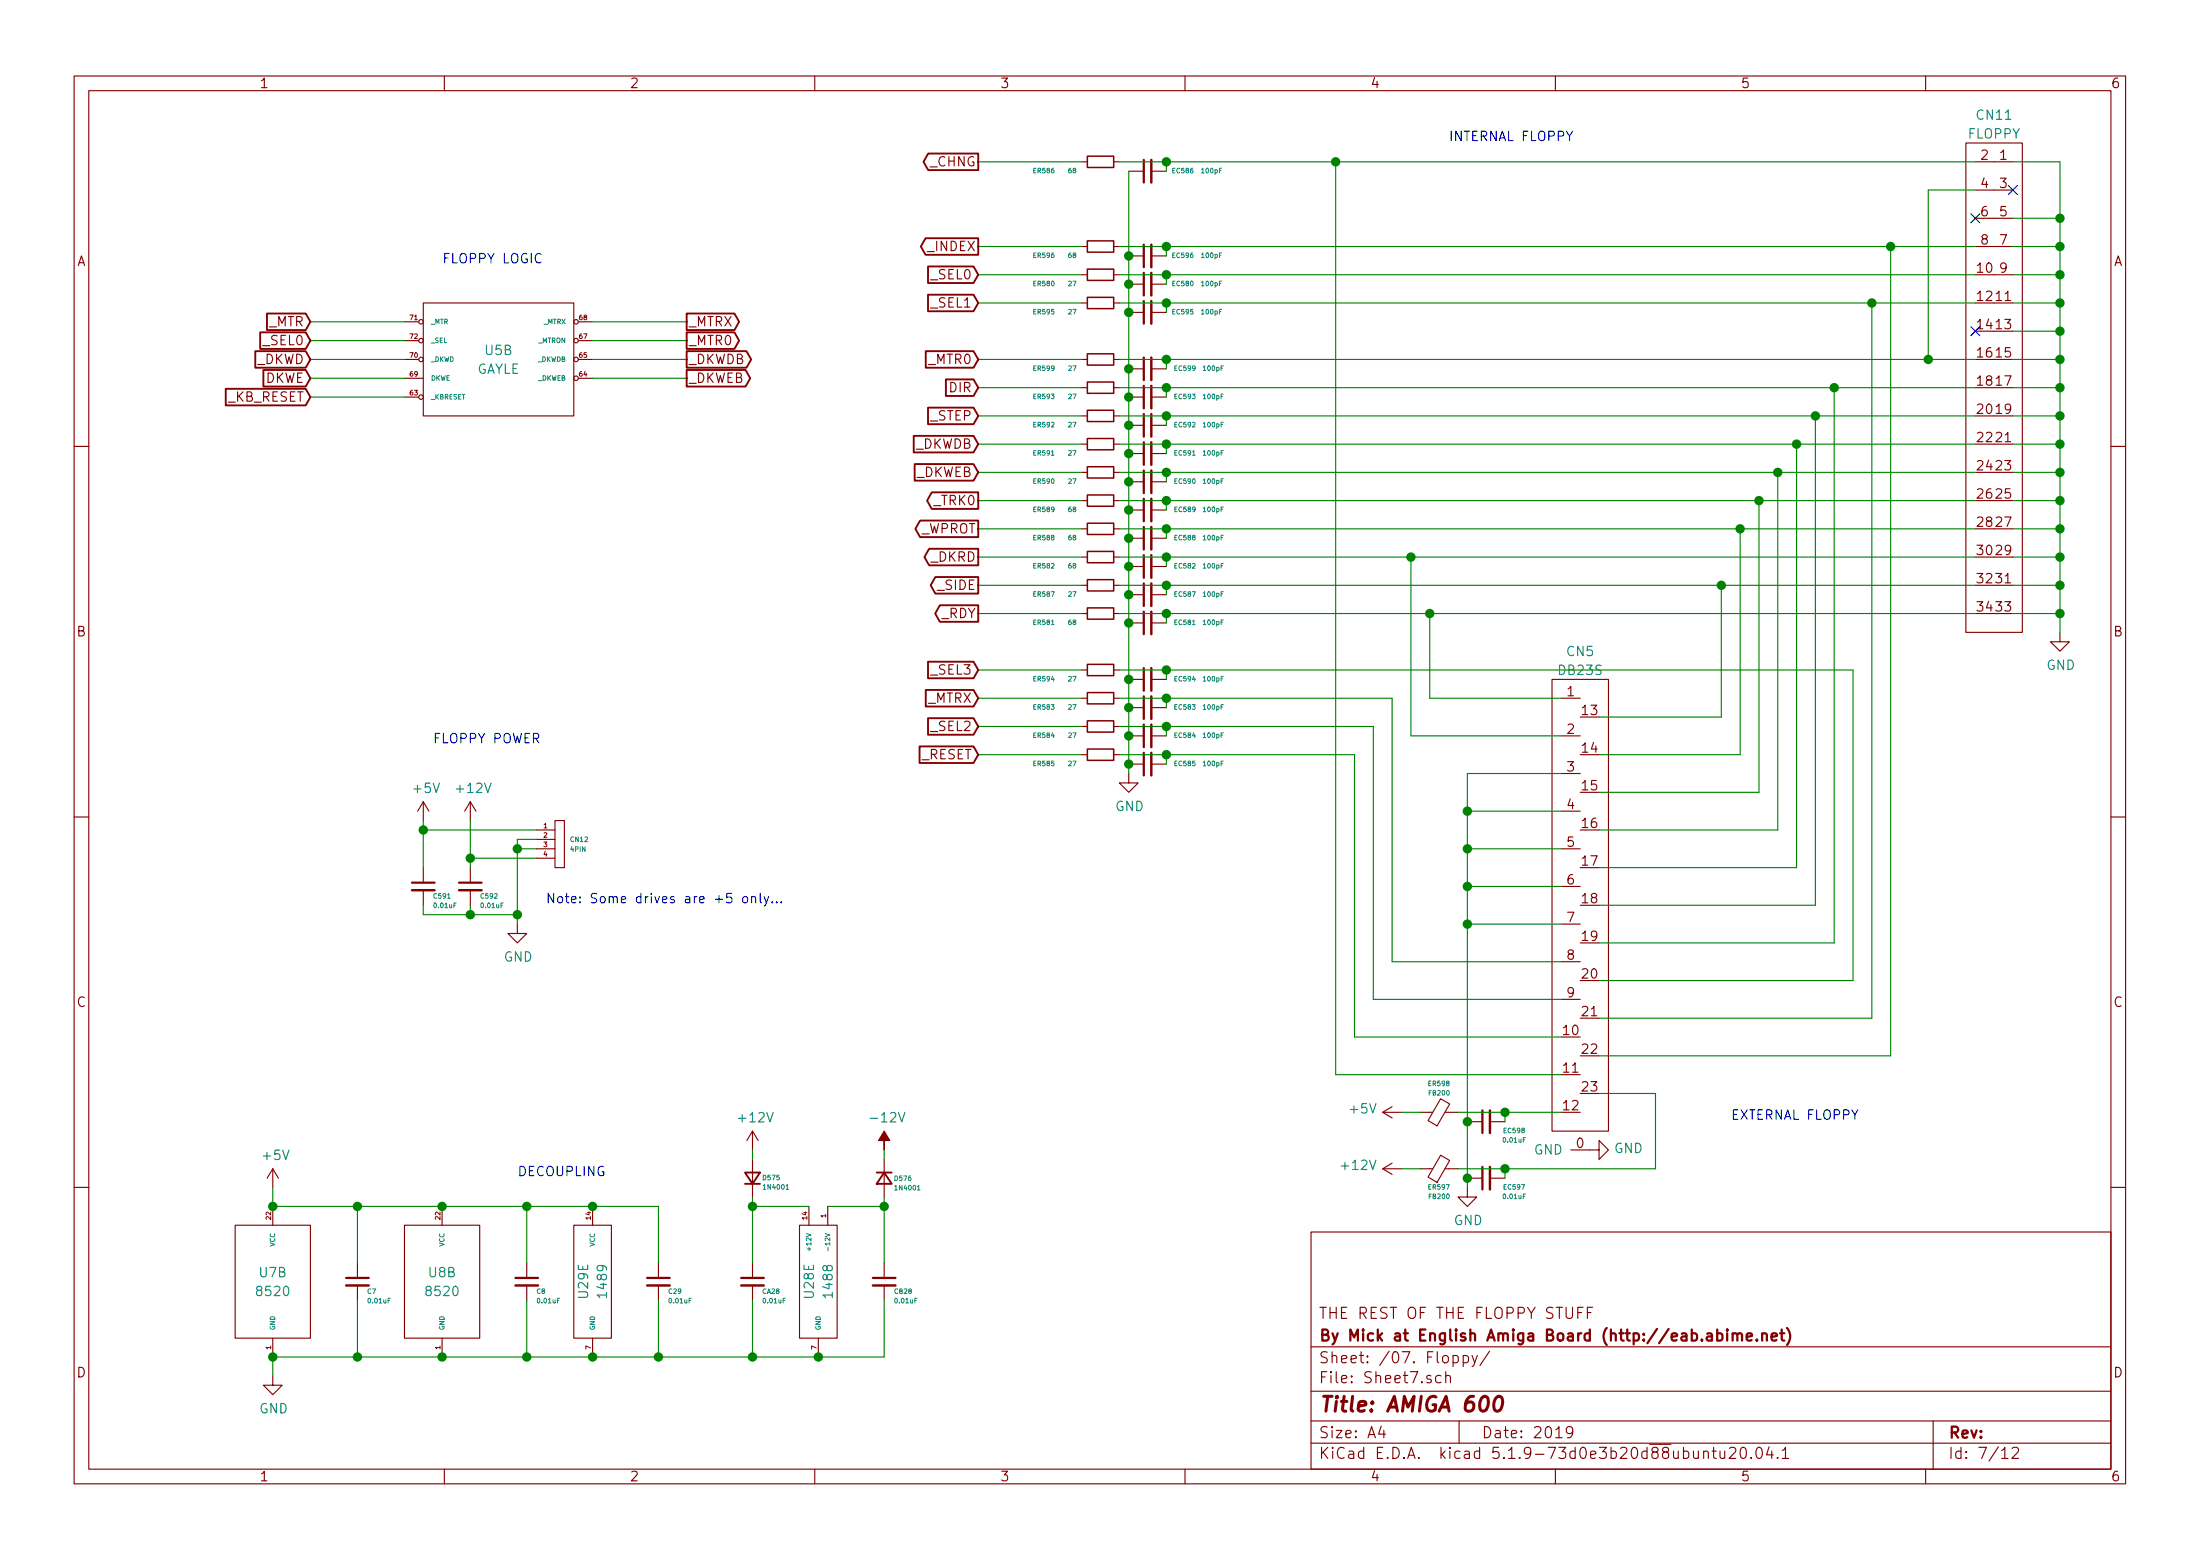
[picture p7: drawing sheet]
<svg xmlns="http://www.w3.org/2000/svg" width="297mm" height="210mm" viewBox="0 0 297 210" stroke-linecap="round" stroke-linejoin="round" font-family="sans-serif">
<g fill="none" stroke="#840000" stroke-width=".15">
<path d="M10 10.3h277v189.9h-277zM12 12.2h273v186.1h-273zM60 10.3v1.9M110 10.3v1.9M160 10.3v1.9M210 10.3v1.9M260 10.3v1.9M265.4 19.3h7.6v66h-7.6zM146 21.8h.8M146 33.3h.8M146 37.1h.8M150.4 21.8h.7"/>
<path d="M150.4 33.3h.7M150.4 37.1h.7M152.4 34.5h2M152.4 23.1h2M152.4 38.3h2M155.4 34.5h2.1M155.4 23.1h2.1M155.4 38.3h2.1M266.7 25.6h5.1M266.7 21.8h5.1M266.7 29.5h5.1M266.7 33.3h5.1"/>
<path d="M269.2 37.1h2.6M54.6 53.6h1.9M54.6 51h2.5M54.6 48.5h1.9M54.6 46h1.9M54.6 43.4h1.9M57.1 40.9h20.4v15.2h-20.4zM78.1 51h1.9M78.1 48.5h1.9M78.1 46h1.9M78.1 43.4h1.9M146 48.5h.8"/>
<path d="M146 52.3h.8M146 56.1h.8M146 59.9h.8M146 40.9h.8M150.4 48.5h.7M150.4 52.3h.7M150.4 56.1h.7M150.4 59.9h.7M150.4 40.9h.7M152.4 49.8h2M152.4 53.6h2M152.4 57.4h2"/>
<path d="M152.4 42.2h2M155.4 49.8h2.1M155.4 53.6h2.1M155.4 57.4h2.1M155.4 42.2h2.1M10 60.2h2M146 79h.8M146 71.4h.8M146 75.2h.8M146 63.7h.8M146 67.6h.8M150.4 79h.7"/>
<path d="M150.4 71.4h.7M150.4 75.2h.7M150.4 63.7h.7M150.4 67.6h.7M152.4 61.2h2M152.4 65h2M152.4 68.8h2M152.4 72.6h2M152.4 76.4h2M155.4 61.2h2.1M155.4 65h2.1M155.4 68.8h2.1"/>
<path d="M155.4 72.6h2.1M155.4 76.4h2.1M285 60.2h2M146 94.2h.8M146 90.4h.8M146 98h.8M146 82.8h.8M150.4 94.2h.7M150.4 90.4h.7M150.4 98h.7M150.4 82.8h.7M152.4 84.1h2"/>
<path d="M152.4 99.3h2M152.4 80.3h2M152.4 95.5h2M152.4 91.7h2M155.4 84.1h2.1M155.4 99.3h2.1M155.4 80.3h2.1M155.4 95.5h2.1M155.4 91.7h2.1M209.5 91.7h7.7v60.9h-7.7zM210.8 94.2h2.6M210.8 99.3h2.6"/>
<path d="M278.1 85.3v1.3h1.3l-1.3 1.3-1.2-1.3h1.2M10 110.3h2M57.1 108.2v2.5M57.1 117.1v2M57.1 108.2l-.7 1.3M57.1 108.2l.8 1.3M63.5 108.2v2.5M63.5 117.1v2M63.5 108.2l-.8 1.3M63.5 108.2l.8 1.3M72.4 112h2.5M72.4 113.3h2.5"/>
<path d="M72.4 114.5h2.5M72.4 115.8h2.5M74.9 110.7h1.3v6.4h-1.3zM146 101.8h.8M150.4 101.8h.7M152.4 104.4v1.3h1.3l-1.3 1.2-1.3-1.2h1.3M152.4 103.1h2M155.4 103.1h2.1M210.8 114.5h2.6M210.8 104.4h2.6M210.8 109.5h2.6M210.8 119.6h2.6"/>
<path d="M285 110.3h2M57.1 120.1v2.1M63.5 120.1v2.1M69.8 124.7v1.3h1.3l-1.3 1.2-1.2-1.2h1.2M210.8 124.7h2.6M210.8 129.8h2.6M210.8 134.9h2.6M36.8 157.7v2.6M36.8 157.7l-.7 1.3M36.8 157.7l.8 1.3M101.6 152.6v2.6M101.6 156.5v5"/>
<path d="M101.6 152.6l-.8 1.3M101.6 152.6l.8 1.3M119.4 156.5v5M186.7 150.1h2.5M186.7 157.7l1.3 .8M186.7 157.7h2.5M186.7 150.1l1.3 .8M188 157l-1.3 .7M188 149.3l-1.3 .8M191.8 150.1h1.6M191.8 157.7h1.6M194.5 148.3l1.2 .7-1.7 2.9-1.2-.7z"/>
<path d="M194.5 155.9l1.2 .7-1.7 3-1.2-.8zM195.1 150.1h1.7M195.1 157.7h1.7M198.1 151.4h2.1M198.1 159h2.1M201.2 151.4h2M201.2 159h2M212.1 155.2h3.8v-1.3l1.3 1.3-1.3 1.3v-1.3M10 160.2h2M31.7 165.3h10.2v15.3h-10.2zM36.8 162.8v2.5M48.3 170.4v2.1"/>
<path d="M48.3 173.5v2M54.6 165.3h10.2v15.3h-10.2zM59.7 162.8v2.5M71.1 170.4v2.1M71.1 173.5v2M77.5 165.3h5v15.3h-5zM80 162.8v2.5M88.9 170.4v2.1M88.9 173.5v2M101.6 170.4v2.1M101.6 173.5v2M107.9 165.3h5.1v15.3h-5.1z"/>
<path d="M109.2 162.8v2.5M111.8 162.8v2.5M119.4 170.4v2.1M119.4 173.5v2M177 166.3h108v32h-108zM198.1 160.3v1.2h1.3l-1.3 1.3-1.3-1.3h1.3M213 177.1h.5M213.7 176.4h-.7v1.5M214.3 177.1h.5M215 176.4h-.7v1.5M285 160.2h2M36.8 185.7v1.2h1.3l-1.3 1.3-1.2-1.3h1.2"/>
<path d="M36.8 180.6v2.5M59.7 180.6v2.5M60 198.3v1.9M80 180.6v2.5M110 198.3v1.9M110.5 180.6v2.5M160 198.3v1.9M177 194.8h108M177 191.8h108M177 187.8h108M177 181.8h108M186.5 192.5l-.4 1h1"/>
<path d="M186.8 193v1M194.6 185.7a.48 .48 0 0 0-.8 .2v.4a.48 .48 0 0 0 .8 .2M195.2 185.7a.38 .38 0 0 1 .6 .1v.8M195.2 185.1v1.5M196.2 183a.48 .48 0 0 1 .6 .1l.1 .1-.1 .6a.48 .48 0 0 1-.6 0M197 191.8v3M197.6 183a.5 .5 0 0 1 .6 .1l.1 .5a.47 .47 0 0 1-.6 .3l-.1-.1M197.6 182.9v1.5M198.8 182.9l.3 1M199.5 182.9l-.5 1.4-.2 .1M201.1 182.3l-1.3 2M210 198.3v1.9"/>
<path d="M210.1 194h.8M212.3 193.2l-.2 .3h-.3l-.3-.3v-.4l.1-.2 .5-.1 .2 .2a1.19 1.19 0 0 1-.2 1.2l-.5 .1M230 196a.38 .38 0 0 1 .7 0v.8M230 195.8v1M231.2 195.8h.5M231.4 195.3v1.3v.1l.3 .1M232.2 195.8l.1 .9a.4 .4 0 0 0 .6 0M232.9 195.8v1M233.5 195.5l.2-.2 .5 .1a.4 .4 0 0 1 .1 .6l-.8 .8h.9M235.2 195.4a.37 .37 0 0 1 .5 .2l.1 .3a.72 .72 0 0 1-.4 .9l-.3-.1a1.26 1.26 0 0 1 .1-1.3zM236.4 196.7v.1v-.1v.1M237.3 195.4a.36 .36 0 0 1 .6 .2 .77 .77 0 0 1-.5 1.2 1 1 0 0 1-.1-1.4z"/>
<path d="M238.9 195.2l-.4 1.1h.9M239.2 195.8v1M240 196.7h.1l-.1 .1-.1-.1h.1v.1M240.6 195.8l.3-.3 .2-.2v1.5M240.6 196.8h.9M260 198.3v1.9M261 191.8v6.5M270.3 195.8l.3-.3 .1-.2v1.5M270.3 196.8h.8M271.7 195.5l.2-.2 .5 .1a.4 .4 0 0 1 .1 .6l-.9 .8h.9"/>
<circle cx="56.8" cy="48.5" r=".3"/>
<circle cx="56.8" cy="46" r=".3"/>
<circle cx="56.8" cy="53.6" r=".3"/>
<circle cx="56.8" cy="43.4" r=".3"/>
<circle cx="77.8" cy="46" r=".3"/>
<circle cx="77.8" cy="48.5" r=".3"/>
<circle cx="77.8" cy="51" r=".3"/>
<circle cx="77.8" cy="43.4" r=".3"/>
</g>
<path d="M202 188.6a.46 .46 0 0 1 .5-.2 .46 .46 0 0 1 .3 .4 1.3 1.3 0 0 1-.5 1.6 .45 .45 0 0 1-.6-.3 1.62 1.62 0 0 1 .3-1.5z" fill="none" stroke="#840000" stroke-width=".41"/>
<g fill="none" stroke="#840000" stroke-width=".3">
<path d="M154.4 21.6v3M154.4 33v3.1M154.4 36.8v3.1M154.4 40.6v3.1M154.4 48.3v3M154.4 52.1v3M154.4 55.9v3M154.4 59.7v3M154.4 63.5v3M154.4 67.3v3.1M154.4 71.1v3.1M154.4 74.9v3.1"/>
<path d="M154.4 78.7v3.1M154.4 82.5v3.1M154.4 90.2v3M154.4 94v3M154.4 97.8v3M55.6 119.1h3.1M62 119.1h3M154.4 101.6v3M200.2 149.9v3M200.2 157.5v3M46.7 172.5h3.1M69.6 172.5h3"/>
<path d="M87.4 172.5h3M100.1 172.5h3M117.9 172.5h3M233.2 179.4v.2l.1-.1-.1-.1v.2M233.2 179.9v1M233.9 179.9v1M237.9 179.9v1M240.3 179.9h.6M240.6 179.4v1.3l.2 .2h.1M241.3 179.2a1.71 1.71 0 0 1 0 2.3M231.9 180a.48 .48 0 0 1 .6 .1l.1 .1-.1 .6a.48 .48 0 0 1-.6 0M233.9 180.1a.38 .38 0 0 1 .7 0v.8"/>
<path d="M234.6 180.1l.2-.2 .3 .1 .1 .9M235.8 180.4l.8-.1-.1-.3-.4-.1-.3 .2 .1 .7 .2 .1 .4-.1M237.2 180.8h.1l-.1 .1-.1-.1h.1v.1M237.9 180.1a.38 .38 0 0 1 .7 0v.8M239.2 180.4l.7-.1v-.3l-.5-.1-.2 .2 .1 .7 .1 .1 .5-.1"/>
</g>
<g fill="none" stroke="#840000" stroke-width=".33">
<path d="M155.4 21.6v3M155.4 33v3.1M155.4 36.8v3.1M155.4 40.6v3.1M155.4 48.3v3M155.4 52.1v3M155.4 55.9v3M155.4 59.7v3M155.4 63.5v3M155.4 67.3v3.1M155.4 71.1v3.1M155.4 74.9v3.1"/>
<path d="M155.4 78.7v3.1M155.4 82.5v3.1M155.4 90.2v3M155.4 94v3M155.4 97.8v3M155.4 101.6v3M55.6 120.1h3.1M62 120.1h3M201.2 149.9v3M201.2 157.5v3M46.7 173.5h3.1M69.6 173.5h3"/>
<path d="M87.4 173.5h3M100.1 173.5h3M117.9 173.5h3"/>
</g>
<g fill="none" stroke="#840000" stroke-width=".25">
<path d="M125 32.2h7.1v2.2h-7.1l-.7-1.1zM125.3 36h6.1l.7 1.1-.7 1.1h-6.1zM125.3 39.8h6.1l.7 1.1-.7 1.1h-6.1zM125.3 20.7h6.8v2.3h-6.8l-.6-1.2zM30.5 52.5h10.8l.6 1.1-.6 1.1h-10.8zM34.5 47.4h6.8l.6 1.1-.6 1.1h-6.8zM35.1 44.9h6.2l.6 1.1-.6 1.1h-6.2zM35.6 49.9h5.7l.6 1.1-.6 1.2h-5.7zM36 42.3h5.3l.6 1.1-.6 1.1h-5.3zM92.7 47.4h8.1l.6 1.1-.6 1.1h-8.1zM92.7 49.9h8l.6 1.1-.6 1.2h-8zM92.7 44.9h6.5l.6 1.1-.6 1.1h-6.5z"/>
<path d="M92.7 42.3h6.5l.6 1.1-.6 1.1h-6.5zM123.4 58.8h8l.7 1.1-.7 1.2h-8zM125 47.4h6.4l.7 1.1-.7 1.1h-6.4zM125.3 55h6.1l.7 1.1-.7 1.1h-6.1zM127.7 51.2h3.7l.7 1.1-.7 1.1h-3.7zM123.5 62.6h7.9l.7 1.1-.7 1.2h-7.9zM124.2 70.3h7.9v2.2h-7.9l-.6-1.1zM125.5 74.1h6.6v2.2h-6.6l-.7-1.1zM125.8 66.4h6.3v2.3h-6.3l-.6-1.1zM126.3 77.9h5.8v2.2h-5.8l-.6-1.1zM125 93.1h6.4l.7 1.1-.7 1.1h-6.4zM125.3 96.9h6.1l.7 1.1-.7 1.2h-6.1z"/>
<path d="M125.3 89.3h6.1l.7 1.1-.7 1.1h-6.1zM126.9 81.7h5.2v2.2h-5.2l-.6-1.1zM124.2 100.7h7.2l.7 1.1-.7 1.2h-7.2zM100.6 158.2h2l-1 1.6zM100.6 159.8h2M118.4 158.2h2M119.4 158.2l1 1.6h-2z"/>
</g>
<path d="M106.1 160.5h.4M109.2 168.3v.5M111.8 168.3v.5M123.9 160.6h.3" fill="none" stroke="#008484" stroke-width=".14"/>
<path d="M119.4 152.6l.7 1.3h-.7v1.3v-1.3h-.8z" fill="#840000" stroke="#840000" stroke-width=".15"/>
<g fill="none" stroke="#840000" stroke-width=".2">
<path d="M146.8 21.1h3.6v1.5h-3.6zM146.8 32.5h3.6v1.5h-3.6zM146.8 36.3h3.6v1.5h-3.6zM146.8 51.6h3.6v1.5h-3.6zM146.8 55.4h3.6v1.5h-3.6zM146.8 59.2h3.6v1.5h-3.6zM146.8 40.1h3.6v1.6h-3.6zM146.8 47.7h3.6v1.6h-3.6zM146.8 78.2h3.6v1.6h-3.6zM146.8 70.6h3.6v1.5h-3.6zM146.8 74.4h3.6v1.5h-3.6zM146.8 63h3.6v1.5h-3.6z"/>
<path d="M146.8 66.8h3.6v1.5h-3.6zM146.8 89.7h3.6v1.5h-3.6zM146.8 93.5h3.6v1.5h-3.6zM146.8 97.3h3.6v1.5h-3.6zM146.8 82h3.6v1.6h-3.6zM146.8 101.1h3.6v1.5h-3.6z"/>
</g>
<g fill="none" stroke="#008400" stroke-width=".15">
<path d="M132.1 37.1h13.9M132.1 33.3h13.9M132.1 21.8h13.9M151.1 37.1h115.6M151.1 33.3h115.6M151.1 21.8h115.6M152.4 23.1v81.3M157.5 21.8v1.3M157.5 33.3v1.2M157.5 37.1v1.2M180.3 21.8v123.2h30.5M255.3 33.3v109.2h-39.4"/>
<path d="M266.7 25.6h-6.4v22.9M271.8 37.1h6.3M271.8 33.3h6.3M271.8 21.8h6.3v63.5M271.8 29.5h6.3M41.9 48.5h12.7M41.9 53.6h12.7M41.9 43.4h12.7M41.9 46h12.7M41.9 51h12.7M80 48.5h12.7M80 43.4h12.7"/>
<path d="M80 46h12.7M80 51h12.7M132.1 48.5h13.9M132.1 52.3h13.9M132.1 40.9h13.9M132.1 56.1h13.9M132.1 59.9h13.9M151.1 48.5h115.6M151.1 52.3h115.6M151.1 40.9h115.6M151.1 56.1h115.6M151.1 59.9h115.6"/>
<path d="M157.5 40.9v1.3M157.5 48.5v1.3M157.5 52.3v1.3M157.5 56.1v1.3M157.5 59.9v1.3M242.6 59.9v57.2h-26.7M245.1 56.1v66.1h-29.2M247.6 52.3v74.9h-31.7M252.7 40.9v96.5h-36.8M271.8 48.5h6.3M271.8 52.3h6.3M271.8 40.9h6.3"/>
<path d="M271.8 56.1h6.3M271.8 59.9h6.3M271.8 44.7h6.3M132.1 79h13.9M132.1 75.2h13.9M132.1 63.7h13.9M132.1 67.6h13.9M132.1 71.4h13.9M151.1 79h115.6M151.1 75.2h115.6M151.1 63.7h115.6M151.1 67.6h115.6"/>
<path d="M151.1 71.4h115.6M157.5 63.7v1.3M157.5 67.6v1.2M157.5 71.4v1.2M157.5 75.2v1.2M157.5 79v1.3M190.5 75.2v24.1h20.3M232.4 79v17.8h-16.5M234.9 71.4v30.4h-19M237.5 67.6v39.3h-21.6M240 63.7v48.3h-24.1M271.8 79h6.3"/>
<path d="M271.8 75.2h6.3M271.8 63.7h6.3M271.8 67.6h6.3M271.8 71.4h6.3M132.1 82.8h13.9M132.1 94.2h13.9M132.1 90.4h13.9M132.1 98h13.9M151.1 90.4h99.1v41.9h-34.3M151.1 82.8h115.6M151.1 98h34.3v36.9h25.4M151.1 94.2h36.9v35.6h22.8"/>
<path d="M157.5 82.8v1.3M157.5 90.4v1.3M157.5 94.2v1.3M157.5 98v1.3M193 82.8v11.4h17.8M271.8 82.8h6.3M57.1 112h15.3M57.1 110.7v6.4M63.5 115.8h8.9M63.5 110.7v6.4M69.8 114.5h2.6M72.4 113.3h-2.6v11.4"/>
<path d="M132.1 101.8h13.9M151.1 101.8h31.8v38.1h27.9M157.5 101.8v1.3M198.1 119.6h12.7M198.1 114.5h12.7M198.1 109.5h12.7M210.8 104.4h-12.7v55.9M57.1 122.2v1.2h12.7M63.5 122.2v1.2M198.1 124.7h12.7M101.6 155.2v1.3M119.4 155.2v1.3"/>
<path d="M189.2 157.7h2.6M189.2 150.1h2.6M196.8 150.1h14M203.2 150.1v1.3M203.2 157.7v1.3M215.9 147.6h7.6v10.1h-26.7M36.8 160.3v2.5h52.1v7.6M48.3 162.8v7.6M48.3 175.5v7.6M71.1 162.8v7.6M71.1 175.5v7.6M88.9 175.5v7.6"/>
<path d="M101.6 162.8h7.6M101.6 161.5v8.9M101.6 175.5v7.6M111.8 162.8h7.6M119.4 161.5v8.9M119.4 175.5v7.6h-82.6v2.6"/>
</g>
<path d="M100.3 121.1l.2-.1 .4 .1v.5l-.1 .2h-.3l-.2-.1zM101.5 121.1a.31 .31 0 0 1 .5 .1v.6M101.5 121v.8M102.6 120.6v1.1l.2 .1M103.2 121l.3 .8M103.8 121l-.4 1.1-.2 .2M104.3 121.7v.1M104.9 121.7v.1h-.1l.1-.1v.1M105.5 121.7v.1h-.1l.1-.1v.1" fill="none" stroke="#0000c2" stroke-width=".15"/>
<g fill="#008400" stroke="#008400" stroke-width=".25">
<circle cx="71.1" cy="183.1" r=".51"/>
<circle cx="152.4" cy="49.8" r=".51"/>
<circle cx="198.1" cy="151.4" r=".51"/>
<circle cx="71.1" cy="162.8" r=".51"/>
<circle cx="152.4" cy="84.1" r=".51"/>
<circle cx="80" cy="183.1" r=".51"/>
<circle cx="101.6" cy="183.1" r=".51"/>
<circle cx="110.5" cy="183.1" r=".51"/>
<circle cx="252.7" cy="40.9" r=".51"/>
<circle cx="278.1" cy="71.4" r=".51"/>
<circle cx="278.1" cy="79" r=".51"/>
<circle cx="80" cy="162.8" r=".51"/>
<circle cx="101.6" cy="162.8" r=".51"/>
<circle cx="119.4" cy="162.8" r=".51"/>
<circle cx="278.1" cy="75.2" r=".51"/>
<circle cx="278.1" cy="82.8" r=".51"/>
<circle cx="198.1" cy="159" r=".51"/>
<circle cx="203.2" cy="150.1" r=".51"/>
<circle cx="152.4" cy="42.2" r=".51"/>
<circle cx="152.4" cy="34.5" r=".51"/>
<circle cx="198.1" cy="109.5" r=".51"/>
<circle cx="48.3" cy="162.8" r=".51"/>
<circle cx="198.1" cy="114.5" r=".51"/>
<circle cx="59.7" cy="183.1" r=".51"/>
<circle cx="36.8" cy="183.1" r=".51"/>
<circle cx="198.1" cy="119.6" r=".51"/>
<circle cx="36.8" cy="162.8" r=".51"/>
<circle cx="48.3" cy="183.1" r=".51"/>
<circle cx="198.1" cy="124.7" r=".51"/>
<circle cx="203.2" cy="157.7" r=".51"/>
<circle cx="59.7" cy="162.8" r=".51"/>
<circle cx="240" cy="63.7" r=".51"/>
<circle cx="157.5" cy="56.1" r=".51"/>
<circle cx="157.5" cy="98" r=".51"/>
<circle cx="157.5" cy="52.3" r=".51"/>
<circle cx="152.4" cy="72.6" r=".51"/>
<circle cx="157.5" cy="94.2" r=".51"/>
<circle cx="157.5" cy="48.5" r=".51"/>
<circle cx="152.4" cy="76.4" r=".51"/>
<circle cx="190.5" cy="75.2" r=".51"/>
<circle cx="88.9" cy="183.1" r=".51"/>
<circle cx="193" cy="82.8" r=".51"/>
<circle cx="157.5" cy="79" r=".51"/>
<circle cx="232.4" cy="79" r=".51"/>
<circle cx="235" cy="71.4" r=".51"/>
<circle cx="152.4" cy="38.3" r=".51"/>
<circle cx="237.5" cy="67.6" r=".51"/>
<circle cx="157.5" cy="101.8" r=".51"/>
<circle cx="152.4" cy="80.3" r=".51"/>
<circle cx="63.5" cy="115.8" r=".51"/>
<circle cx="242.6" cy="59.9" r=".51"/>
<circle cx="260.3" cy="48.5" r=".51"/>
<circle cx="245.1" cy="56.1" r=".51"/>
<circle cx="57.2" cy="112" r=".51"/>
<circle cx="247.7" cy="52.3" r=".51"/>
<circle cx="63.5" cy="123.4" r=".51"/>
<circle cx="157.5" cy="90.4" r=".51"/>
<circle cx="152.4" cy="95.5" r=".51"/>
<circle cx="69.9" cy="123.4" r=".51"/>
<circle cx="255.3" cy="33.3" r=".51"/>
<circle cx="152.4" cy="99.3" r=".51"/>
<circle cx="152.4" cy="91.7" r=".51"/>
<circle cx="152.4" cy="103.1" r=".51"/>
<circle cx="157.5" cy="82.8" r=".51"/>
<circle cx="278.1" cy="63.7" r=".51"/>
<circle cx="278.1" cy="59.9" r=".51"/>
<circle cx="157.5" cy="33.3" r=".51"/>
<circle cx="278.1" cy="56.1" r=".51"/>
<circle cx="157.5" cy="21.8" r=".51"/>
<circle cx="157.5" cy="37.1" r=".51"/>
<circle cx="278.1" cy="52.3" r=".51"/>
<circle cx="157.5" cy="40.9" r=".51"/>
<circle cx="278.1" cy="48.5" r=".51"/>
<circle cx="278.1" cy="44.7" r=".51"/>
<circle cx="152.4" cy="53.6" r=".51"/>
<circle cx="278.1" cy="40.9" r=".51"/>
<circle cx="152.4" cy="57.4" r=".51"/>
<circle cx="278.1" cy="67.6" r=".51"/>
<circle cx="278.1" cy="37.1" r=".51"/>
<circle cx="157.5" cy="75.2" r=".51"/>
<circle cx="278.1" cy="33.3" r=".51"/>
<circle cx="152.4" cy="61.2" r=".51"/>
<circle cx="157.5" cy="71.4" r=".51"/>
<circle cx="278.1" cy="29.5" r=".51"/>
<circle cx="69.9" cy="114.5" r=".51"/>
<circle cx="157.5" cy="67.6" r=".51"/>
<circle cx="152.4" cy="65" r=".51"/>
<circle cx="180.3" cy="21.8" r=".51"/>
<circle cx="157.5" cy="63.7" r=".51"/>
<circle cx="157.5" cy="59.9" r=".51"/>
<circle cx="152.4" cy="68.8" r=".51"/>
</g>
<path d="M266.1 28.8l1.2 1.3M267.3 28.8l-1.2 1.3M271.2 25l1.2 1.3M272.4 25l-1.2 1.3M266.1 44.1l1.2 1.2M267.3 44.1l-1.2 1.2" fill="none" stroke="#000084" stroke-width=".15"/>
<text font-size="2.8" fill="#840000" x="178" y="190.5">Title: AMIGA 600</text>
<g font-size="2.1" fill="#840000">
<text x="178" y="178">THE REST OF THE FLOPPY STUFF</text>
<text x="178" y="184">Sheet: /07. Floppy/</text>
<text x="178" y="181">By Mick at English Amiga Board (http://eab.abime.net)</text>
<text x="178" y="186.7">File: Sheet7.sch</text>
<text x="178" y="196.9">KiCad E.D.A. kicad 5.1.9-73d0e3b20d88ubuntu20.04.1</text>
<text x="178" y="194.1">Size: A4</text>
<text x="200" y="194.1">Date: 2019</text>
<text x="263" y="194.1">Rev:</text>
<text x="263" y="196.9">Id: 7/12</text>
</g>
<g font-size="1.8" fill="#840000">
<text x="35" y="11.9">1</text>
<text x="85" y="11.9">2</text>
<text x="135" y="11.9">3</text>
<text x="185" y="11.9">4</text>
<text x="235" y="11.9">5</text>
<text x="285" y="11.9">6</text>
<text x="125.6" y="22.5">_CHNG</text>
<text x="267.5" y="21.6">2</text>
<text x="270" y="21.6">1</text>
<text x="267.5" y="25.4">4</text>
<text x="267.5" y="29.2">6</text>
<text x="270" y="25.4">3</text>
<text x="270" y="29.2">5</text>
<text x="10.4" y="35.9">A</text>
<text x="125.4" y="33.9">_INDEX</text>
<text x="267.5" y="33">8</text>
<text x="270" y="33">7</text>
<text x="285.4" y="35.9">A</text>
<text x="125.9" y="37.7">_SEL0</text>
<text x="125.9" y="41.5">_SEL1</text>
<text x="267" y="36.8">10</text>
<text x="267" y="40.6">12</text>
<text x="269.5" y="40.6">11</text>
<text x="270" y="36.8">9</text>
<text x="35.7" y="46.6">_SEL0</text>
<text x="36.3" y="44.1">_MTR</text>
<text x="93" y="46.6">_MTR0</text>
<text x="93" y="44.1">_MTRX</text>
<text x="267" y="44.4">14</text>
<text x="269.5" y="44.4">13</text>
<text x="34.6" y="49.1">_DKWD</text>
<text x="35.7" y="51.7">DKWE</text>
<text x="93" y="49.1">_DKWDB</text>
<text x="93" y="51.7">_DKWEB</text>
<text x="125.5" y="49.1">_MTR0</text>
<text x="128.2" y="53">DIR</text>
<text x="267" y="48.3">16</text>
<text x="267" y="52.1">18</text>
<text x="269.5" y="48.3">15</text>
<text x="269.5" y="52.1">17</text>
<text x="30.7" y="54.2">_KB_RESET</text>
<text x="125.7" y="56.8">_STEP</text>
<text x="267" y="55.9">20</text>
<text x="267" y="59.7">22</text>
<text x="269.5" y="55.9">19</text>
<text x="269.5" y="59.7">21</text>
<text x="123.5" y="60.6">_DKWDB</text>
<text x="123.6" y="64.4">_DKWEB</text>
<text x="267" y="63.5">24</text>
<text x="269.5" y="63.5">23</text>
<text x="126.2" y="68.2">_TRK0</text>
<text x="267" y="67.3">26</text>
<text x="267" y="71.1">28</text>
<text x="269.5" y="67.3">25</text>
<text x="269.5" y="71.1">27</text>
<text x="124.3" y="72">_WPROT</text>
<text x="125.7" y="75.8">_DKRD</text>
<text x="267" y="74.9">30</text>
<text x="269.5" y="74.9">29</text>
<text x="126.7" y="79.6">_SIDE</text>
<text x="127.1" y="83.4">_RDY</text>
<text x="267" y="78.7">32</text>
<text x="267" y="82.5">34</text>
<text x="269.5" y="78.7">31</text>
<text x="269.5" y="82.5">33</text>
<text x="10.4" y="85.9">B</text>
<text x="285.4" y="85.9">B</text>
<text x="125.3" y="94.9">_MTRX</text>
<text x="125.9" y="91.1">_SEL3</text>
<text x="211.6" y="94">1</text>
<text x="125.9" y="98.7">_SEL2</text>
<text x="211.6" y="99.1">2</text>
<text x="213.7" y="96.5">13</text>
<text x="213.7" y="101.6">14</text>
<text x="124.4" y="102.5">_RESET</text>
<text x="211.6" y="104.1">3</text>
<text x="213.7" y="106.7">15</text>
<text x="211.6" y="109.2">4</text>
<text x="213.7" y="111.8">16</text>
<text x="211.6" y="114.3">5</text>
<text x="211.6" y="119.4">6</text>
<text x="213.7" y="116.8">17</text>
<text x="211.6" y="124.5">7</text>
<text x="213.7" y="121.9">18</text>
<text x="211.6" y="129.5">8</text>
<text x="213.7" y="127">19</text>
<text x="10.4" y="135.9">C</text>
<text x="211.6" y="134.6">9</text>
<text x="213.7" y="137.2">21</text>
<text x="213.7" y="132.1">20</text>
<text x="285.4" y="135.9">C</text>
<text x="211.1" y="139.7">10</text>
<text x="213.7" y="142.2">22</text>
<text x="211.1" y="144.8">11</text>
<text x="211.1" y="149.9">12</text>
<text x="213.7" y="147.3">23</text>
<text x="212.9" y="154.9">0</text>
<text x="10.4" y="185.9">D</text>
<text x="285.4" y="185.9">D</text>
<text x="35" y="199.9">1</text>
<text x="85" y="199.9">2</text>
<text x="135" y="199.9">3</text>
<text x="185" y="199.9">4</text>
<text x="235" y="199.9">5</text>
<text x="285" y="199.9">6</text>
</g>
<g font-size="1.8" fill="#008484">
<text x="267" y="16.2">CN11</text>
<text x="265.7" y="18.7">FLOPPY</text>
<text x="65.6" y="47.9">U5B</text>
<text x="64.3" y="50.5">GAYLE</text>
<text x="211.6" y="88.6">CN5</text>
<text x="210.5" y="91.1">DB23S</text>
<text x="276.3" y="90.4">GND</text>
<text x="55.9" y="107">+5V</text>
<text x="61.8" y="107">+12V</text>
<text x="150.6" y="109.5">GND</text>
<text x="68" y="129.8">GND</text>
<text x="99.9" y="151.5">+12V</text>
<text x="117.9" y="151.5">-12V</text>
<text x="182.4" y="150.3">+5V</text>
<text x="207.1" y="155.8">GND</text>
<text x="217.9" y="155.6">GND</text>
<text x="35.6" y="156.6">+5V</text>
<text x="181.3" y="157.9">+12V</text>
<text x="196.3" y="165.3">GND</text>
<text x="35.1" y="172.4">U7B</text>
<text x="57.9" y="172.4">U8B</text>
<text x="34.9" y="174.9">8520</text>
<text x="57.7" y="174.9">8520</text>
<text x="79.4" y="175.2" transform="rotate(-90 79.4 175.2)">U29E</text>
<text x="82" y="174.9" transform="rotate(-90 82 174.9)">1489</text>
<text x="109.9" y="175.2" transform="rotate(-90 109.9 175.2)">U28E</text>
<text x="112.4" y="174.9" transform="rotate(-90 112.4 174.9)">1488</text>
<text x="35" y="190.7">GND</text>
</g>
<g font-size="1.8" fill="#0000c2">
<text x="195.6" y="19">INTERNAL FLOPPY</text>
<text x="59.7" y="35.6">FLOPPY LOGIC</text>
<text x="58.4" y="100.3">FLOPPY POWER</text>
<text x="73.7" y="121.9">Note: Some drives are +5 only...</text>
<text x="233.7" y="151.1">EXTERNAL FLOPPY</text>
<text x="69.8" y="158.7">DECOUPLING</text>
</g>
<g font-size=".9" fill="#008484">
<text x="139.6" y="23.4">ER586</text>
<text x="144.3" y="23.4">68</text>
<text x="158.4" y="23.4">EC586</text>
<text x="162.3" y="23.4">100pF</text>
<text x="139.6" y="34.8">ER596</text>
<text x="144.3" y="34.8">68</text>
<text x="158.4" y="34.8">EC596</text>
<text x="162.3" y="34.8">100pF</text>
<text x="139.6" y="38.6">ER580</text>
<text x="144.3" y="38.6">27</text>
<text x="158.4" y="38.6">EC580</text>
<text x="162.3" y="38.6">100pF</text>
<text x="58.2" y="43.7">_MTR</text>
<text x="58.2" y="46.3">_SEL</text>
<text x="72.7" y="46.3">_MTRON</text>
<text x="73.5" y="43.7">_MTRX</text>
<text x="139.6" y="42.4">ER595</text>
<text x="144.3" y="42.4">27</text>
<text x="158.4" y="42.4">EC595</text>
<text x="162.3" y="42.4">100pF</text>
<text x="58.2" y="53.9">_KBRESET</text>
<text x="58.2" y="51.4">DKWE</text>
<text x="58.2" y="48.8">_DKWD</text>
<text x="72.6" y="48.8">_DKWDB</text>
<text x="72.6" y="51.4">_DKWEB</text>
<text x="139.6" y="53.8">ER593</text>
<text x="139.6" y="50">ER599</text>
<text x="144.3" y="53.8">27</text>
<text x="144.3" y="50">27</text>
<text x="158.6" y="50">EC599</text>
<text x="158.6" y="53.8">EC593</text>
<text x="162.5" y="50">100pF</text>
<text x="162.5" y="53.8">100pF</text>
<text x="139.6" y="57.7">ER592</text>
<text x="144.3" y="57.7">27</text>
<text x="158.6" y="57.7">EC592</text>
<text x="162.5" y="57.7">100pF</text>
<text x="139.6" y="61.5">ER591</text>
<text x="139.6" y="65.3">ER590</text>
<text x="144.3" y="61.5">27</text>
<text x="144.3" y="65.3">27</text>
<text x="158.6" y="61.5">EC591</text>
<text x="158.6" y="65.3">EC590</text>
<text x="162.5" y="61.5">100pF</text>
<text x="162.5" y="65.3">100pF</text>
<text x="139.6" y="69.1">ER589</text>
<text x="144.3" y="69.1">68</text>
<text x="158.6" y="69.1">EC589</text>
<text x="162.5" y="69.1">100pF</text>
<text x="139.6" y="72.9">ER588</text>
<text x="139.6" y="76.7">ER582</text>
<text x="144.3" y="72.9">68</text>
<text x="144.3" y="76.7">68</text>
<text x="158.6" y="72.9">EC588</text>
<text x="158.6" y="76.7">EC582</text>
<text x="162.5" y="72.9">100pF</text>
<text x="162.5" y="76.7">100pF</text>
<text x="139.6" y="80.5">ER587</text>
<text x="144.3" y="80.5">27</text>
<text x="158.6" y="80.5">EC587</text>
<text x="162.5" y="80.5">100pF</text>
<text x="139.6" y="84.3">ER581</text>
<text x="144.3" y="84.3">68</text>
<text x="158.6" y="84.3">EC581</text>
<text x="162.5" y="84.3">100pF</text>
<text x="139.6" y="91.9">ER594</text>
<text x="139.6" y="95.8">ER583</text>
<text x="144.3" y="91.9">27</text>
<text x="144.3" y="95.8">27</text>
<text x="158.6" y="95.8">EC583</text>
<text x="158.6" y="91.9">EC594</text>
<text x="162.5" y="95.8">100pF</text>
<text x="162.5" y="91.9">100pF</text>
<text x="139.6" y="99.6">ER584</text>
<text x="144.3" y="99.6">27</text>
<text x="158.6" y="99.6">EC584</text>
<text x="162.5" y="99.6">100pF</text>
<text x="139.6" y="103.4">ER585</text>
<text x="144.3" y="103.4">27</text>
<text x="158.6" y="103.4">EC585</text>
<text x="162.5" y="103.4">100pF</text>
<text x="77.1" y="113.6">CN12</text>
<text x="77.1" y="114.9">4PIN</text>
<text x="58.6" y="121.3">C591</text>
<text x="58.7" y="122.5">0.01uF</text>
<text x="65" y="121.3">C592</text>
<text x="65" y="122.5">0.01uF</text>
<text x="192.9" y="146.6">ER598</text>
<text x="193" y="147.8">FB200</text>
<text x="203" y="154.2">0.01uF</text>
<text x="203.1" y="152.9">EC598</text>
<text x="103.1" y="159.3">D575</text>
<text x="103.2" y="160.5">1N4001</text>
<text x="120.9" y="159.4">D576</text>
<text x="121" y="160.6">1N4001</text>
<text x="192.9" y="160.5">ER597</text>
<text x="193" y="161.8">FB200</text>
<text x="203" y="161.8">0.01uF</text>
<text x="203.1" y="160.5">EC597</text>
<text x="37.1" y="168.2" transform="rotate(-90 37.1 168.2)">VCC</text>
<text x="60" y="168.2" transform="rotate(-90 60 168.2)">VCC</text>
<text x="80.3" y="168.2" transform="rotate(-90 80.3 168.2)">VCC</text>
<text x="109.5" y="168.4" transform="rotate(-90 109.5 168.4)">+12V</text>
<text x="112.1" y="168.2" transform="rotate(-90 112.1 168.2)">-12V</text>
<text x="37.1" y="179.6" transform="rotate(-90 37.1 179.6)">GND</text>
<text x="49.6" y="174.6">C7</text>
<text x="49.8" y="175.9">0.01uF</text>
<text x="60" y="179.6" transform="rotate(-90 60 179.6)">GND</text>
<text x="72.5" y="174.6">C8</text>
<text x="72.6" y="175.9">0.01uF</text>
<text x="80.3" y="179.6" transform="rotate(-90 80.3 179.6)">GND</text>
<text x="90.3" y="174.6">C29</text>
<text x="90.4" y="175.9">0.01uF</text>
<text x="103" y="174.6">CA28</text>
<text x="103.1" y="175.9">0.01uF</text>
<text x="110.8" y="179.6" transform="rotate(-90 110.8 179.6)">GND</text>
<text x="120.8" y="174.6">CB28</text>
<text x="120.9" y="175.9">0.01uF</text>
</g>
<g font-size=".9" fill="#840000">
<text x="55.4" y="43.2">71</text>
<text x="55.4" y="45.7">72</text>
<text x="78.3" y="45.7">67</text>
<text x="78.3" y="43.2">68</text>
<text x="55.4" y="53.4">63</text>
<text x="55.4" y="50.8">69</text>
<text x="55.4" y="48.3">70</text>
<text x="78.3" y="50.8">64</text>
<text x="78.3" y="48.3">65</text>
<text x="73.4" y="111.8">1</text>
<text x="73.4" y="113">2</text>
<text x="73.4" y="114.3">3</text>
<text x="73.4" y="115.6">4</text>
<text x="36.6" y="164.6" transform="rotate(-90 36.6 164.6)">22</text>
<text x="59.5" y="164.6" transform="rotate(-90 59.5 164.6)">22</text>
<text x="79.8" y="164.6" transform="rotate(-90 79.8 164.6)">14</text>
<text x="109" y="164.6" transform="rotate(-90 109 164.6)">14</text>
<text x="111.5" y="164.3" transform="rotate(-90 111.5 164.3)">1</text>
<text x="36.6" y="182.1" transform="rotate(-90 36.6 182.1)">1</text>
<text x="59.5" y="182.1" transform="rotate(-90 59.5 182.1)">1</text>
<text x="79.8" y="182.1" transform="rotate(-90 79.8 182.1)">7</text>
<text x="110.3" y="182.1" transform="rotate(-90 110.3 182.1)">7</text>
</g>
</svg>
